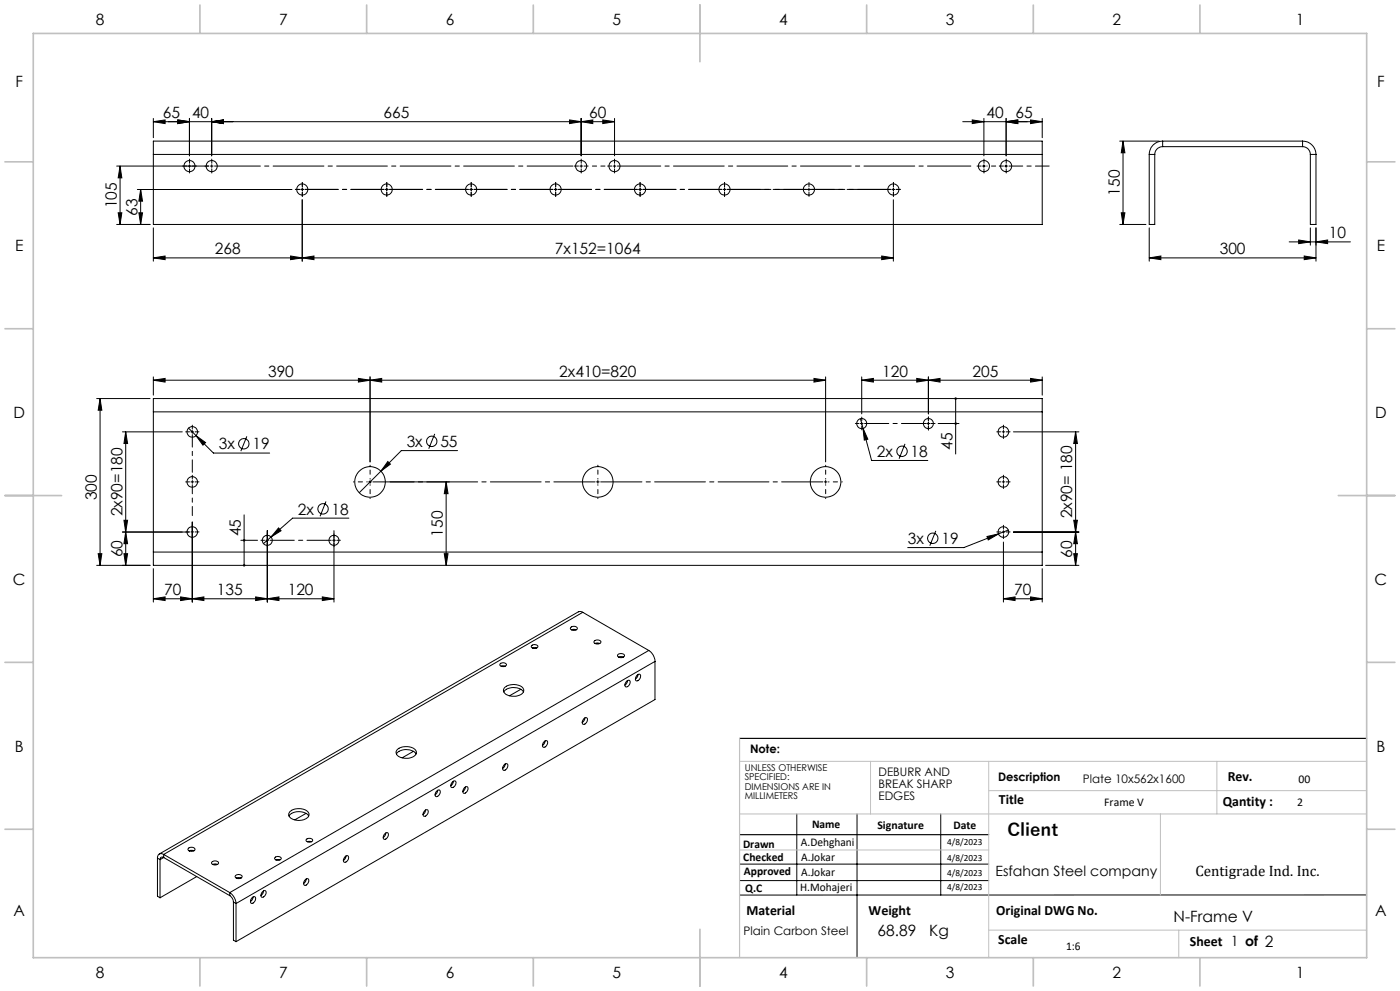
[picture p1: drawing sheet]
<svg xmlns="http://www.w3.org/2000/svg" width="420mm" height="297mm" viewBox="0 0 420 297" stroke-linecap="round" stroke-linejoin="round" font-family="sans-serif">
<g fill="none" stroke="#000" stroke-width=".3">
<path d="M46 36.5l3.5-.6v1.1zM46 36.5h138.4M46 35.5v5.8M53.3 35.9l3.5 .6-3.5 .5zM56.8 35.5v11.2M63.5 36.5l3.5-.6v1.1zM63.5 35.5v11.2M170.9 35.9l3.4 .6-3.4 .5zM174.3 36.5l3.5-.6v1.1zM174.3 35.5v11.2M180.8 35.9l3.6 .6-3.6 .5zM184.4 35.5v11.2"/>
<path d="M288.8 36.5h23.9M291.7 35.9l3.5 .6-3.5 .5zM295.2 35.5v11.2M301.8 36.5l3.5-.6v1.1zM301.8 35.5v11.2M309.2 35.9l3.5 .6-3.5 .5zM312.7 35.5v5.8M35 49.8h27.5M36 49.8v17.5M36 49.8l.5 3.5h-1zM41.2 56.8h46.4M42.2 56.8l.6 3.5h-1.1z"/>
<path d="M42.2 56.8v10.5M46 46.3v-4h266.7v4M46 46.3v21h266.7v-21M46 46.3h266.7M56.8 49.4v.8M90.7 59.9v18.4M183.9 49.8h.8M184.4 49.4v.8M242.3 56.8h.8M242.7 56.4v.8M267.6 56.8h.8M268 56.4v.8"/>
<path d="M268 59.9v18.4M294.7 49.8h.9M295.2 49.4v.8M301.4 49.8h.9M301.8 49.4v.8M335.9 42.3h11.9M336.9 42.3l.6 3.5h-1.1zM336.9 42.3v25M344.8 46.3v21h1.6v-21M344.8 46.3h1.6M348.8 44a2.32 2.32 0 0 0-2.4 2.3M348.8 42.3a4 4 0 0 0-4 4"/>
<path d="M348.8 42.3h42M348.8 42.3v1.7M348.8 44h42M390.8 42.3a4 4 0 0 1 4 4M390.8 44a2.27 2.27 0 0 1 2.3 2.3M390.8 42.3v1.7M393.1 46.3v21h1.7v-21M393.1 46.3h1.7M35 67.3h10M35.5 63.8h1l-.5 3.5zM41.7 63.8h1.1l-.6 3.5zM46 77.3l3.5-.6v1.1z"/>
<path d="M46 68.3v10M46 77.3h222M87.2 76.7l3.5 .6-3.5 .5zM90.7 77.3l3.5-.6v1.1zM264.5 76.7l3.5 .6-3.5 .5zM335.9 67.3h7.9M336.4 63.8h1.1l-.6 3.5zM344.8 77.3l3.5-.6v1.1zM344.8 77.3h50M344.8 68.3v10M386.8 72.5h18.3M389.6 71.9l3.5 .6-3.5 .5z"/>
<path d="M391.3 76.7l3.5 .6-3.5 .5zM393.1 68.3v5.2M394.8 72.5l3.5-.6v1.1zM394.8 68.3v10M29 119.4h16M30 119.4v50M30 119.4l.6 3.5h-1.1zM46 113.9l3.5-.5v1.1zM46 113v5.4M46 113.9h201.7M107.5 113.4l3.5 .5-3.5 .6zM111 113.9l3.5-.5v1.1z"/>
<path d="M111 113v25.4M244.2 113.4l3.5 .5-3.5 .6zM247.7 113v25.4M258.5 113.9l3.5-.5v1.1zM258.5 113v11M258.5 113.9h54.2M275 113.4l3.5 .5-3.5 .6zM278.5 113.9l3.5-.5v1.1zM278.5 113v11M286.7 119.4v16.7M309.2 113.4l3.5 .5-3.5 .6zM312.7 113v5.4"/>
<path d="M36.7 129.4h18M37.7 129.4l.6 3.5h-1.1zM37.7 129.4v40M46 123.4v-4h266.7v4M46 123.4v42M46 123.4h266.7M56.6 128.3l7.4 7.5h16.9M57.3 129.4h.8M57.7 129v.9M58.8 130.6l2.9 2-.8 .8zM74 130.8l-1.8 4.4M116.3 138.3l.8 .8-2.8 2.1z"/>
<path d="M130.4 130l-1.8 4.5M137.3 135h-16.9l-6.1 6.2M258.1 126.9h.8M258.1 125.5l3.4 12.5h16.8M258.5 126.5v.8M258.9 128.4l1.4 3.2-1 .3zM271.5 133l-1.8 4.5M278.1 126.9h.8M278.5 126.5v.8M281.4 126.9h6.3M304 129.4h19.7M312.7 123.4v42"/>
<path d="M322.7 129.4v40M322.7 129.4l.5 3.5h-1.1zM36.7 159.5h20M37.2 155.9h1.1l-.6 3.6zM37.7 159.5l.6 3.4h-1.1zM57.7 156.5v23.9M73.2 154.3v15.1M80.2 159v21.4M83.6 158.2l.7 .9-3 1.8zM97.8 150.3l-1.8 4.4M100.2 159v21.4M104.7 155.3h-16.9l-8.7 7.6"/>
<path d="M110.6 144.4h.8M111 144v.8M114.3 141.2l-6.5 6.5M117 144.4h17.8M133.8 144.4l.6 3.6h-1.1zM133.8 144.4v25M280.7 159.1l-1.8 4.4M300.6 159.5h.8M301 159v.8M302.5 158.9l-13.3 5.2h-16.9M304 159.5h19.7M322.1 155.9h1.1l-.5 3.6z"/>
<path d="M322.7 159.5l.5 3.4h-1.1zM29 169.4h16M29.5 165.9h1.1l-.6 3.5zM37.2 165.9h1.1l-.6 3.5zM46 179.5l3.5-.6v1.1zM46 165.4v4h266.7v-4M46 170.4v10M46 179.5h54.2M46 165.4h266.7M54.2 178.9l3.5 .6-3.5 .5zM57.7 179.5l3.5-.6v1.1zM72.2 161.9h5.1"/>
<path d="M76.7 178.9l3.5 .6-3.5 .5zM79.8 161.9h.8M80.2 179.5l3.5-.6v1.1zM96.7 178.9l3.5 .6-3.5 .5zM133.3 165.9h1.1l-.6 3.5zM296.1 160.8l3.4-.8-3 1.8zM301 179.5l3.5-.6v1.1zM301 162.5v17.9M301 179.5h11.7M309.2 178.9l3.5 .6-3.5 .5zM312.7 170.4v10M313.7 169.4h10"/>
<path d="M322.1 165.9h1.1l-.5 3.5zM150.1 198.9l.9-.3a.63 .63 0 0 1 .7 .2 .63 .63 0 0 1 0 .8l-.9 .2a.58 .58 0 0 1-.7-.2 .58 .58 0 0 1 0-.7zM150.3 199.7h1.3M159.5 193.5l.9-.3a.65 .65 0 0 1 1 .5 .65 .65 0 0 1-1 .6 .71 .71 0 0 1-.7-.1 .71 .71 0 0 1-.2-.7zM159.7 194.2h1.3M171.2 188.1l.6-.4h.6a.64 .64 0 0 1 .8 .6 .64 .64 0 0 1-.8 .6h-.5a.65 .65 0 0 1-.7-.8zM171.4 188.8h1.5M174.8 183.5l-.7-.2-.6 .1-125.7 72.5M174.8 183.5l19.8 11.4M174.8 183.5l-125.7 72.6M178.3 192.2l.9-.4a.67 .67 0 0 1 .8 .1 .67 .67 0 0 1 .1 .9l-.9 .2a.71 .71 0 0 1-.7-.1 .71 .71 0 0 1-.2-.7zM178.5 192.9l.7-.2 .7 .2"/>
<path d="M185.3 196.2l1-.3a.68 .68 0 0 1 .8 .1 .68 .68 0 0 1 .1 .8l-1.1 .3a.69 .69 0 0 1-.8-.9zM185.6 197l.5-.2 .9 .2M194.6 194.9l1.4 1.5 .5 1.8M194.6 194.9l-125.7 72.6M196.5 198.2l-125.7 72.6M196.5 198.2v11.5l-125.7 72.5M151.1 207.4a4 4 0 0 1 5.9 0M151.3 206.2a4.1 4.1 0 0 1 5.7 .2 1.67 1.67 0 0 1-1.8 2.2 3.3 3.3 0 0 1-4.2-1.7zM156.2 206.6l-3.3 1.9M175.2 215.3a.64 .64 0 0 1 1 0 .64 .64 0 0 1-.1 .9l-.1 .2a.72 .72 0 0 1-.5 .6 .72 .72 0 0 1-.8-.3l.1-.7zM175.5 215.2l-.3 .8-.5 .5M188 204.1a.64 .64 0 0 1 1 0 .64 .64 0 0 1-.1 .9l-.1 .2a.68 .68 0 0 1-.6 .7 .68 .68 0 0 1-.7-.5z"/>
<path d="M188.3 204l-.3 .7-.5 .6M191 202.5a.66 .66 0 0 1 1-.3 .66 .66 0 0 1 .1 1l-.2 .2a.72 .72 0 0 1-.5 .6 .72 .72 0 0 1-.8-.3zM191.4 202.1l-.2 .8-.6 .6M118.9 226a4 4 0 0 1 5.9 0M119.1 224.8a4.1 4.1 0 0 1 5.8 .4 2.2 2.2 0 0 1-2.6 2.1l-1.3-.1a1.76 1.76 0 0 1-2-2.3zM124 225.2l-3.4 1.9M130.8 237.3a.66 .66 0 0 1 .6-.6 .66 .66 0 0 1 .7 .5l-.4 1.1a.68 .68 0 0 1-1 .4 .68 .68 0 0 1 0-1.2zM131.3 236.9l-.2 .8-.6 .5M135.8 234.3a.64 .64 0 0 1 1-.1 .64 .64 0 0 1-.1 1l-.1 .2a.68 .68 0 0 1-.6 .7 .68 .68 0 0 1-.8-.6zM136 234.1l-.2 .8-.6 .6M139.4 236a.58 .58 0 0 1 .9-.1 .58 .58 0 0 1 0 .8l-.2 .6a.65 .65 0 0 1-1 .4 .65 .65 0 0 1-.1-1zM139.6 235.9l-.1 .6-.6 .7"/>
<path d="M151.3 229.1a.64 .64 0 0 1 1-.1 .64 .64 0 0 1-.1 1l-.1 .2a.72 .72 0 0 1-.5 .6 .72 .72 0 0 1-.8-.3l.1-.7zM151.6 228.9l-.3 .9-.5 .5M163.3 222.2a.59 .59 0 0 1 .9-.1 .59 .59 0 0 1 0 .9l-.3 .5a.65 .65 0 0 1-.9 .4 .65 .65 0 0 1-.2-1zM163.5 222.1l-.1 .6-.7 .7M47.2 257.2l.8 .4M47.2 257.2v11.4l.8 .5M48 257.6v11.5M49.1 256.1a1.14 1.14 0 0 0-1.3-.1 1.14 1.14 0 0 0-.6 1.2M49.1 257a.67 .67 0 0 0-.8-.1 .67 .67 0 0 0-.3 .7M49.1 256.1l19.8 11.4M49.1 257l19.8 11.4M49.1 256.1v.9"/>
<path d="M49.1 257l-1.1 .6M56.5 254.3l.9-.4a.66 .66 0 0 1 .9 .2 .66 .66 0 0 1-.1 .9l-.8 .2a.73 .73 0 0 1-.9-.9zM56.7 255h1.4M56.9 254.9l-.1 .2M63.5 258.4l1.2-.4a.64 .64 0 0 1 .9 .6 .64 .64 0 0 1-.9 .6h-.4a.66 .66 0 0 1-.8-.8zM63.8 259.1l.7-.2 .7 .2M82.4 257l.6-.3h.6a.57 .57 0 0 1 .8 .5 .57 .57 0 0 1-.8 .6h-.1a.75 .75 0 0 1-1.1-.8zM82.8 257.7h1.2M86.7 244.5a4 4 0 0 1 5.9 0M86.9 243.3a4.1 4.1 0 0 1 5.8 .5 1.81 1.81 0 0 1-1.9 1.9 3.5 3.5 0 0 1-4.2-1.4zM91.8 243.8l-3.4 1.9M91.9 251.6l.9-.4a.66 .66 0 0 1 1 .6 .66 .66 0 0 1-.9 .6h-.2a.66 .66 0 0 1-.8-.8z"/>
<path d="M92.2 252.3h1.2M103.4 256.9a.66 .66 0 0 1 1-.4 .66 .66 0 0 1 .1 1.1l-.3 .3a.68 .68 0 0 1-1.1 .4 .68 .68 0 0 1 .1-1.1zM103.8 256.5l-.3 .8-.5 .6M115.4 249.9a.66 .66 0 0 1 1-.2 .66 .66 0 0 1 0 1l-.2 .4a.65 .65 0 0 1-1 .4 .65 .65 0 0 1-.1-1zM115.7 249.7l-.1 .6-.6 .7M127.6 242.8a.63 .63 0 0 1 .9 .1 .63 .63 0 0 1-.2 .9 .87 .87 0 0 1-1.3 .6v-.8zM127.7 242.7l-.2 .9-.6 .5M221.9 259h74.7M239 243.9v24.3M257.1 243.9v43.1M282.2 243.9v24.3M59 262.7l-11 6.4"/>
<path d="M68.9 267.5l1.3 1.4 .6 1.9M68.9 268.4l.7 .7 .4 1.2M68.9 267.5v.9M70 270.3l.8 .5M70 270.3v11.5l.8 .4M70.7 262.4l1.1-.3a.58 .58 0 0 1 .7 .3 .58 .58 0 0 1-.2 .7l-.9 .2a.62 .62 0 0 1-.7-.2 .62 .62 0 0 1 0-.7zM70.8 270.8v11.4M70.9 263.2l.7-.2 .7 .2M75.7 269a.58 .58 0 0 1 .9-.2 .58 .58 0 0 1 0 .9l-.2 .4a.71 .71 0 0 1-.5 .6 .71 .71 0 0 1-.8-.3l.1-.7zM75.9 268.8l-.1 .6-.7 .8M78.6 267.5a.66 .66 0 0 1 .5-.6 .66 .66 0 0 1 .7 .4l-.2 .9a.71 .71 0 0 1-.6 .7 .71 .71 0 0 1-.7-.3zM79.1 267l-.3 .8-.5 .6"/>
<path d="M91.7 263.6a.58 .58 0 0 1 .8-.2 .58 .58 0 0 1 .1 .9l-.3 .6a.66 .66 0 0 1-1 .4 .66 .66 0 0 1-.1-1zM91.9 263.4l-.2 .7-.6 .7M221.9 263.9h74.7M410 268.2h-188.1"/>
<circle cx="56.8" cy="49.8" r="1.67"/>
<circle cx="63.5" cy="49.8" r="1.67"/>
<circle cx="90.7" cy="56.8" r="1.66"/>
<circle cx="116" cy="56.8" r="1.66"/>
<circle cx="141.4" cy="56.8" r="1.67"/>
<circle cx="166.7" cy="56.8" r="1.67"/>
<circle cx="174.3" cy="49.8" r="1.67"/>
<circle cx="184.3" cy="49.8" r="1.66"/>
<circle cx="192" cy="56.8" r="1.67"/>
<circle cx="217.3" cy="56.8" r="1.67"/>
<circle cx="242.7" cy="56.8" r="1.67"/>
<circle cx="268" cy="56.8" r="1.67"/>
<circle cx="295.2" cy="49.8" r="1.67"/>
<circle cx="301.8" cy="49.8" r="1.67"/>
<circle cx="57.7" cy="129.4" r="1.58"/>
<circle cx="73.2" cy="133" r="1.56"/>
<circle cx="129.5" cy="132.3" r="1.56"/>
<circle cx="258.5" cy="126.9" r="1.5"/>
<circle cx="270.6" cy="135.2" r="1.55"/>
<circle cx="278.5" cy="126.9" r="1.49"/>
<circle cx="301" cy="129.4" r="1.59"/>
<circle cx="57.7" cy="144.4" r="1.57"/>
<circle cx="57.7" cy="159.4" r="1.57"/>
<circle cx="96.9" cy="152.5" r="1.56"/>
<circle cx="111" cy="144.4" r="4.6"/>
<circle cx="179.4" cy="144.4" r="4.6"/>
<circle cx="247.7" cy="144.4" r="4.6"/>
<circle cx="301" cy="159.4" r="1.58"/>
<circle cx="301" cy="144.5" r="1.58"/>
<circle cx="80.2" cy="161.9" r="1.49"/>
<circle cx="100.2" cy="161.9" r="1.49"/>
<circle cx="279.8" cy="161.3" r="1.56"/>
</g>
<g fill="none" stroke="#000" stroke-width=".3" stroke-dasharray="15.2 1.3 1.3 1.3">
<path d="M56 49.8h-1.2M56.9 48.9v-1.2M56.9 50.6v1.3M57.7 49.8h1.2M62.7 49.8h-1.3M63.5 49.8v-.4M63.5 49.8h-.4M63.5 49.8v.4M63.5 49.8h.4M63.5 48.9v-1.2M63.5 50.6v1.3M89.9 56.8h-1.3"/>
<path d="M90.7 56.8v-.4M90.7 56.8h-.4M90.7 56.8v.4M90.7 56.8h.4M90.7 55.9v-1.2M90.7 57.6v1.3M116 56.8v-.4M116 56.8h-.4M116 56.8v.4M116 56.8h.4M116 55.9v-1.2M116 57.6v1.3"/>
<path d="M141.4 56.8v-.4M141.4 56.8h-.5M141.4 56.8v.4M141.4 56.8h.4M141.4 55.9v-1.2M141.4 57.6v1.3M166.7 56.8v-.4M166.7 56.8h-.4M166.7 56.8v.4M166.7 56.8h.4M166.7 55.9v-1.2M166.7 57.6v1.3"/>
<path d="M173.5 49.8h-1.2M174.4 49.8v-.4M174.4 49.8h-.5M174.4 49.8v.4M174.4 49.8h.4M174.4 48.9v-1.2M174.4 50.6v1.3M183.5 49.8h-1.2M184.4 48.9v-1.2M184.4 50.6v1.3M192 56.8v-.4M192 56.8h-.4"/>
<path d="M192 56.8v.4M192 56.8h.4M192 55.9v-1.2M192 57.6v1.3M217.4 56.8v-.4M217.4 56.8h-.5M217.4 56.8v.4M217.4 56.8h.4M217.4 55.9v-1.2M217.4 57.6v1.3M242.7 55.9v-1.2M242.7 57.6v1.3"/>
<path d="M268 55.9v-1.2M268 57.6v1.3M268 56.8v-.4M268 56.8h-.4M268 56.8v.4M268 56.8h.4M268.9 56.8h1.2M294.4 49.8h-1.3M295.2 48.9v-1.2M295.2 50.6v1.3M301 49.8h-1.2M301.9 48.9v-1.2"/>
<path d="M301.9 50.6v1.3M56.9 129.4h-1.2M57.7 128.6v-1.2M58.5 129.4h1.2M257.7 126.9h-1.1M258.5 127.8v1M258.5 126.1v-1.1M277.7 126.9h-1.1M278.5 127.8v1M278.5 126.1v-1.1M278.5 126.9h-.4M278.5 126.9v.4"/>
<path d="M278.5 126.9h.4M278.5 126.9v-.4M279.4 126.9h1M300.2 129.4h-1.2M301 129.4h-.4M301 129.4v.4M301 129.4h.4M301 129.4v-.4M301 130.3v1.1M301 128.6v-1.2M301.9 129.4h1.1M56.9 144.4h-1.2"/>
<path d="M56.9 159.4h-1.2M57.7 144.4v-.4M57.7 144.4h-.4M57.7 144.4v.4M57.7 144.4h.4M57.7 143.6v-1.2M57.7 159.4v-.4M57.7 159.4h-.4M57.7 159.4v.4M57.7 159.4h.4M57.7 158.6v-1.2M58.5 144.4h1.2"/>
<path d="M58.5 159.4h1.2M179.4 144.4h-.5M179.4 144.4v.4M179.4 144.4h.4M179.4 144.4v-.4M247.7 144.4h-.4M247.7 144.4v.4M247.7 144.4h.4M247.7 144.4v-.4M300.2 144.4h-1.2M300.2 159.4h-1.2M301 144.4h-.4"/>
<path d="M301 144.4v.4M301 144.4h.4M301 144.4v-.4M301 145.3v1.1M301 143.6v-1.2M301 158.6v-1.2M301.9 144.4h1.1M301.9 159.4h1.1M57.7 160.3v1.1M79.4 161.9h-1.1M80.2 162.8v1M80.2 161.1v-1.1"/>
<path d="M100.2 161.9h-.4M100.2 161.9v.4M100.2 161.9h.4M100.2 161.9v-.4M100.2 162.8v1M100.2 161.1v-1.1M101 161.9h1.1M301 160.3v1.1"/>
</g>
<path d="M57.7 130.3v11.3" fill="none" stroke="#000" stroke-width=".3" stroke-dasharray="15.2 1.3 1.3 1.3" stroke-dashoffset="11.5"/>
<path d="M57.7 145.3v9.2" fill="none" stroke="#000" stroke-width=".3" stroke-dasharray="15.2 1.3 1.3 1.3" stroke-dashoffset="12.5"/>
<path d="M277.7 126.9h-18.3M99.4 161.9h-18.4" fill="none" stroke="#000" stroke-width=".3" stroke-dasharray="15.2 1.3 1.3 1.3" stroke-dashoffset="8"/>
<path d="M296 49.8h4.1M110.2 144.4h-4.2M111 145.3v4.1M111 143.6v-4.2M179.4 145.3v4.1M179.4 143.6v-4.2M247.7 145.3v4.1M247.7 143.6v-4.2M248.5 144.4h4.2" fill="none" stroke="#000" stroke-width=".3" stroke-dasharray="15.2 1.3 1.3 1.3" stroke-dashoffset="15.1"/>
<path d="M178.5 144.4h-66.6M246.9 144.4h-66.7" fill="none" stroke="#000" stroke-width=".3" stroke-dasharray="15.2 1.3 1.3 1.3" stroke-dashoffset="2.9"/>
<path d="M64.4 49.8h107.5" fill="none" stroke="#000" stroke-width=".3" stroke-dasharray="15.2 1.3 1.3 1.3" stroke-dashoffset="1.5"/>
<path d="M175.2 49.8h6.3" fill="none" stroke="#000" stroke-width=".3" stroke-dasharray="15.2 1.3 1.3 1.3" stroke-dashoffset="14"/>
<path d="M91.5 56.8h23.7M116.9 56.8h23.6M142.2 56.8h23.7M167.5 56.8h23.7M192.9 56.8h23.6M218.2 56.8h23.7M243.5 56.8h23.7" fill="none" stroke="#000" stroke-width=".3" stroke-dasharray="15.2 1.3 1.3 1.3" stroke-dashoffset="5.3"/>
<path d="M185.2 49.8h106.1M218.2 56.8h49" fill="none" stroke="#000" stroke-width=".3" stroke-dasharray="15.2 1.3 1.3 1.3" stroke-dashoffset="2.2"/>
<path d="M302.7 49.8h12" fill="none" stroke="#000" stroke-width=".3" stroke-dasharray="15.2 1.3 1.3 1.3" stroke-dashoffset="11.1"/>
<path d="M221.9 221.3h188.1M221.9 250.2h74.7" fill="none" stroke="#000" stroke-width=".35"/>
<path d="M221.9 228.2h188.1M261.2 228.2v15.7M296.6 228.2v58.8M296.6 237h113.4M365.1 228.2v15.7M221.9 243.9h188.1M221.9 254.7h74.7M348.1 243.9v24.3M296.6 278.8h113.4M353.6 278.8v8.2" fill="none" stroke="#c0c0c0" stroke-width=".3"/>
<path d="M221.9 221.3v65.7" fill="none" stroke="#c0c0c0" stroke-width=".35"/>
<g fill="none" stroke="#c0c0c0" stroke-width=".5">
<path d="M10 10h400v277h-400zM60 1.5v8.5M110 1.5v8.5M160 1.5v8.5M210 1.5v17M260 1.5v8.5M310 1.5v8.5M360 1.5v8.5M1.5 48.5h8.5M410 48.5h8.5M1.5 98.5h8.5M410 98.5h8.5"/>
<path d="M1.5 148.5h17M401.5 148.5h17M1.5 198.5h8.5M410 198.5h8.5M1.5 248.5h8.5M410 248.5h8.5M210 278.5v17M60 287v8.5M110 287v8.5M160 287v8.5M260 287v8.5M310 287v8.5"/>
<path d="M360 287v8.5"/>
</g>
<g fill="#000">
<path d="M46 36.5l3.5-.6v1.1zM53.3 35.9l3.5 .6-3.5 .5zM46 77.3l3.5-.6v1.1zM87.2 76.7l3.5 .6-3.5 .5z"/>
<path d="M53.3 35.9l3.5 .6-3.5 .5zM63.5 36.5l3.5-.6v1.1zM90.7 77.3l3.5-.6v1.1zM264.5 76.7l3.5 .6-3.5 .5zM63.5 36.5l3.5-.6v1.1zM170.9 35.9l3.4 .6-3.4 .5zM174.3 36.5l3.5-.6v1.1zM180.8 35.9l3.6 .6-3.6 .5z"/>
<path d="M301.8 36.5l3.5-.6v1.1zM291.7 35.9l3.5 .6-3.5 .5z"/>
<path d="M41.7 63.8h1.1l-.6 3.5zM42.2 56.8l.6 3.5h-1.1z"/>
<path d="M336.4 63.8h1.1l-.6 3.5zM336.9 42.3l.6 3.5h-1.1z"/>
<path d="M344.8 77.3l3.5-.6v1.1zM391.3 76.7l3.5 .6-3.5 .5z"/>
<path d="M394.8 72.5l3.5-.6v1.1zM389.6 71.9l3.5 .6-3.5 .5z"/>
<path d="M111 113.9l3.5-.5v1.1zM244.2 113.4l3.5 .5-3.5 .6zM258.5 113.9l3.5-.5v1.1zM275 113.4l3.5 .5-3.5 .6z"/>
<path d="M107.5 113.4l3.5 .5-3.5 .6zM46 113.9l3.5-.5v1.1zM309.2 35.9l3.5 .6-3.5 .5zM301.8 36.5l3.5-.6v1.1z"/>
<path d="M37.7 129.4l.6 3.5h-1.1zM37.2 155.9h1.1l-.6 3.6zM30 119.4l.6 3.5h-1.1zM29.5 165.9h1.1l-.6 3.5zM36 49.8l.5 3.5h-1zM35.5 63.8h1l-.5 3.5z"/>
<path d="M37.2 165.9h1.1l-.6 3.5zM37.7 159.5l.6 3.4h-1.1zM322.1 165.9h1.1l-.5 3.5zM322.7 159.5l.5 3.4h-1.1zM322.1 155.9h1.1l-.5 3.6zM322.7 129.4l.5 3.5h-1.1zM286.4 126.7v.4l.3 .2v-.4v.4a.38 .38 0 0 0 .3-.5 .38 .38 0 0 0-.6-.1zM286.5 119.2a.38 .38 0 0 0 0 .6 .38 .38 0 0 0 .6-.3 .38 .38 0 0 0-.4-.4v.3v-.3z"/>
<path d="M46 179.5l3.5-.6v1.1zM54.2 178.9l3.5 .6-3.5 .5zM57.7 179.5l3.5-.6v1.1zM76.7 178.9l3.5 .6-3.5 .5zM80.2 179.5l3.5-.6v1.1zM96.7 178.9l3.5 .6-3.5 .5zM116.3 138.3l-2 2.9 2.8-2.1zM58.8 130.6l2.1 2.8 .8-.8zM83.6 158.2l-2.3 2.7 3-1.8zM258.9 128.4l.4 3.5 1-.3zM296.1 160.8l.4 1 3-1.8z"/>
<path d="M73.1 161.6a.38 .38 0 0 0-.1 .6 .38 .38 0 0 0 .6-.1 .38 .38 0 0 0-.4-.5v.3v-.3zM73 169.2l-.1 .4 .3 .2v-.4v.4a.37 .37 0 0 0 .4-.5 .37 .37 0 0 0-.6-.1zM133.8 144.4l.6 3.6h-1.1zM133.3 165.9h1.1l-.6 3.5z"/>
<path d="M301 179.5l3.5-.6v1.1zM309.2 178.9l3.5 .6-3.5 .5zM278.5 113.9l3.5-.5v1.1zM309.2 113.4l3.5 .5-3.5 .6z"/>
</g>
<text font-size="5.3" x="302.2" y="250.7">Client</text>
<g font-size="4.7">
<text x="28.7" y="7.6">8</text>
<text x="83.7" y="7.6">7</text>
<text x="133.7" y="7.6">6</text>
<text x="183.7" y="7.6">5</text>
<text x="233.7" y="7.6">4</text>
<text x="283.7" y="7.6">3</text>
<text x="333.7" y="7.6">2</text>
<text x="388.7" y="7.6">1</text>
<text x="4.6" y="26.1">F</text>
<text x="413.1" y="26.1">F</text>
<text x="48.9" y="35.5">65</text>
<text x="57.6" y="35.5">40</text>
<text x="115.1" y="35.5">665</text>
<text x="176.8" y="35.5">60</text>
<text x="295.9" y="35.5">40</text>
<text x="304.7" y="35.5">65</text>
<text x="335.9" y="58.6" transform="rotate(-90 335.9 58.6)">150</text>
<text x="35" y="62.4" transform="rotate(-90 35 62.4)">105</text>
<text x="41.2" y="64.6" transform="rotate(-90 41.2 64.6)">63</text>
<text x="398.7" y="71.4">10</text>
<text x="4.5" y="75.3">E</text>
<text x="64.5" y="76.3">268</text>
<text x="166.5" y="76.3">7x152=1064</text>
<text x="365.9" y="76.3">300</text>
<text x="413" y="75.3">E</text>
<text x="80.4" y="112.9">390</text>
<text x="167.8" y="112.9">2x410=820</text>
<text x="264.6" y="112.9">120</text>
<text x="291.7" y="112.9">205</text>
<text x="4" y="125.3">D</text>
<text x="412.5" y="125.3">D</text>
<text x="65.6" y="134.7">3x</text>
<text x="75.7" y="134.7">19</text>
<text x="122" y="134">3x</text>
<text x="132.1" y="134">55</text>
<text x="263.1" y="136.9">2x</text>
<text x="273.2" y="136.9">18</text>
<text x="285.7" y="134.7" transform="rotate(-90 285.7 134.7)">45</text>
<text x="29" y="149.9" transform="rotate(-90 29 149.9)">300</text>
<text x="36.7" y="154.7" transform="rotate(-90 36.7 154.7)">2x90=180</text>
<text x="89.4" y="154.2">2x</text>
<text x="99.5" y="154.2">18</text>
<text x="321.7" y="155.4" transform="rotate(-90 321.7 155.4)">2x90= 180</text>
<text x="72.3" y="160.8" transform="rotate(-90 72.3 160.8)">45</text>
<text x="132.8" y="160.8" transform="rotate(-90 132.8 160.8)">150</text>
<text x="36.7" y="167" transform="rotate(-90 36.7 167)">60</text>
<text x="272.3" y="163">3x</text>
<text x="282.4" y="163">19</text>
<text x="321.7" y="167.2" transform="rotate(-90 321.7 167.2)">60</text>
<text x="3.9" y="175.3">C</text>
<text x="49.3" y="178.4">70</text>
<text x="65.1" y="178.4">135</text>
<text x="86.3" y="178.4">120</text>
<text x="304.3" y="178.4">70</text>
<text x="412.4" y="175.3">C</text>
<text x="4.4" y="225.3">B</text>
<text x="412.9" y="225.3">B</text>
<text x="4" y="274.6">A</text>
<text x="412.5" y="274.6">A</text>
<text x="263.3" y="280.5">68.89</text>
<text x="278.8" y="280.5">Kg</text>
<text x="352.1" y="276.4">N-Frame V</text>
<text x="28.7" y="293.1">8</text>
<text x="83.7" y="293.1">7</text>
<text x="133.7" y="293.1">6</text>
<text x="183.7" y="293.1">5</text>
<text x="233.7" y="293.1">4</text>
<text x="283.7" y="293.1">3</text>
<text x="333.7" y="293.1">2</text>
<text x="388.7" y="293.1">1</text>
</g>
<text font-size="4.5" x="358.6" y="262.6">Centigrade Ind. Inc.</text>
<g font-size="4.2">
<text x="368.3" y="234.1">Rev.</text>
<text x="299.7" y="240.9">Title</text>
<text x="366.8" y="241.6">Qantity :</text>
<text x="298.6" y="262.6">Esfahan Steel company</text>
<text x="223.9" y="274.2">Material</text>
<text x="260.6" y="274.2">Weight</text>
<text x="298.9" y="274.2">Original DWG No.</text>
<text x="299.5" y="282.8">Scale</text>
<text x="357" y="283.6">Sheet 1 of 2</text>
</g>
<g font-size="3.5">
<text x="225" y="225.7">Note:</text>
<text x="263.6" y="232.6">DEBURR AND</text>
<text x="263.6" y="236.1">BREAK SHARP</text>
<text x="263.6" y="239.7">EDGES</text>
<text x="299.4" y="234.1">Description</text>
<text x="324.9" y="234.7">Plate 10x562x1600</text>
<text x="389.6" y="234.7">00</text>
<text x="331.3" y="241.6">Frame V</text>
<text x="389.2" y="241.6">2</text>
<text x="243.6" y="248.1">Name</text>
<text x="263.2" y="248.5">Signature</text>
<text x="286" y="248.5">Date</text>
<text x="222.9" y="254">Drawn</text>
<text x="240.3" y="253.6">A.Dehghani</text>
<text x="240.4" y="257.9">A.Jokar</text>
<text x="223" y="258.1">Checked</text>
<text x="223.2" y="262.1">Approved</text>
<text x="240.4" y="262.4">A.Jokar</text>
<text x="223.6" y="267.4">Q.C</text>
<text x="240.1" y="267.1">H.Mohajeri</text>
<text x="223.1" y="280.2">Plain Carbon Steel</text>
<text x="319.8" y="284.6">1:6</text>
</g>
<g font-size="2.8">
<text x="223.4" y="231">UNLESS OTHERWISE</text>
<text x="223.4" y="233.8">SPECIFIED:</text>
<text x="223.4" y="236.7">DIMENSIONS ARE IN</text>
<text x="223.4" y="239.5">MILLIMETERS</text>
<text x="284.2" y="253.2">4/8/2023</text>
<text x="284.2" y="258.1">4/8/2023</text>
<text x="284.2" y="262.7">4/8/2023</text>
<text x="284.2" y="266.6">4/8/2023</text>
</g>
</svg>
